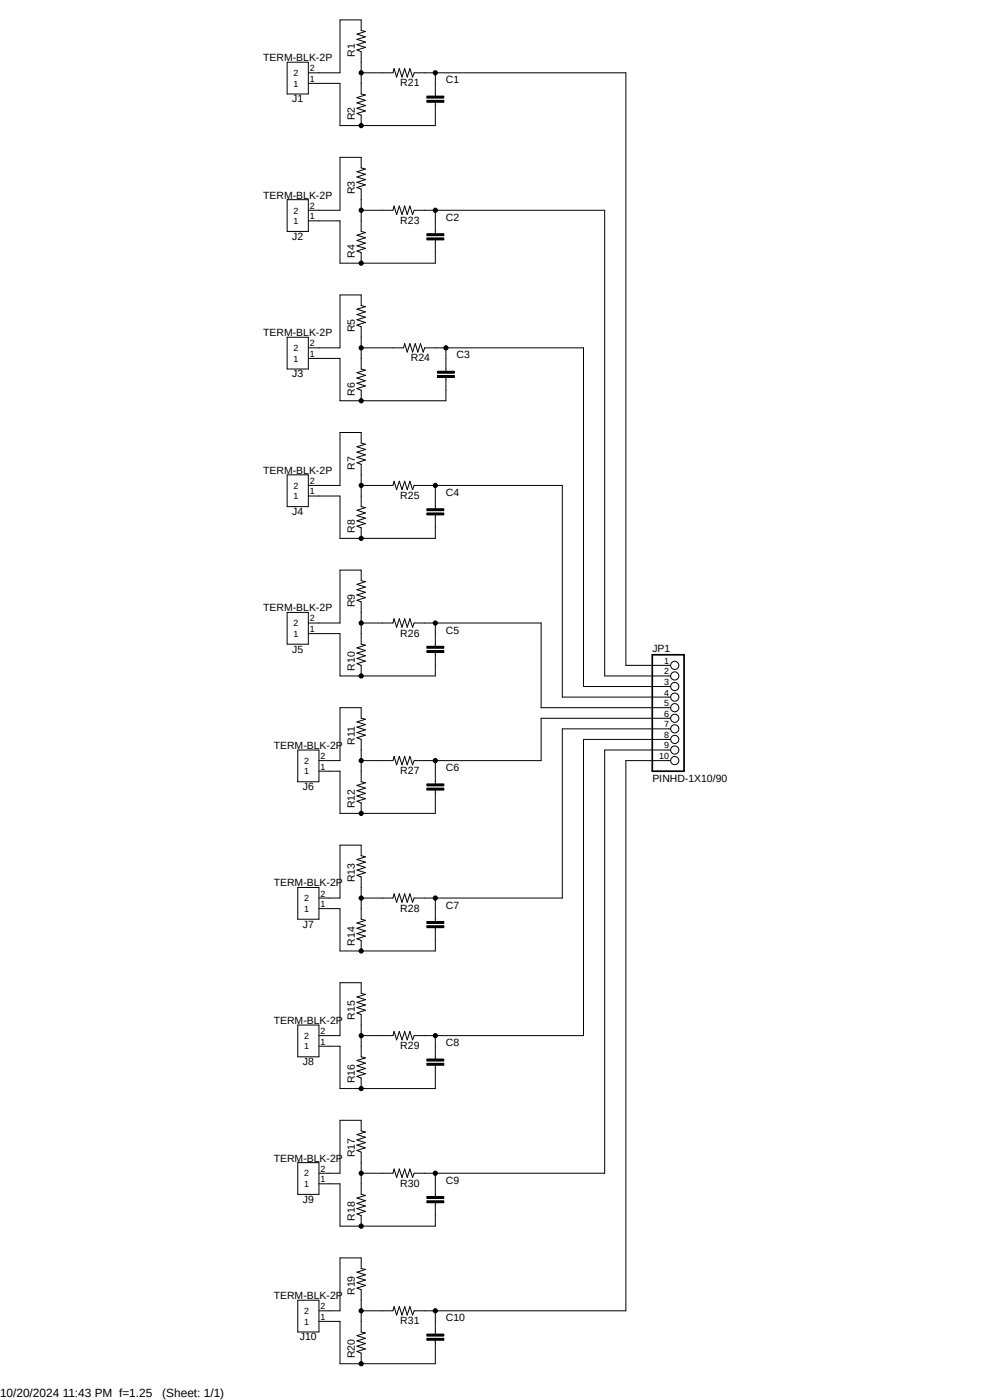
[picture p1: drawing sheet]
<svg xmlns="http://www.w3.org/2000/svg" width="297mm" height="420mm" viewBox="0 0 297 420" stroke-linecap="round" stroke-linejoin="round" font-family="sans-serif">
<path d="M77.9 .6l141.2 414M219.1 .6l-141.2 414" fill="none" stroke="#fff" stroke-width=".3"/>
<g fill="none" stroke="#000" stroke-width=".3">
<path d="M86.1 18.7h6.3v9.5h-6.3zM92.4 21.8h9.5v-15.8h6.3v3.1l1.3 .3-2.5 .8 2.5 .8-2.5 .8 2.5 .8-2.5 .8 2.5 .8-2.5 .8 1.2 .5v12.7l1.3 .3-2.5 .8 2.5 .8-2.5 .8 2.5 .8-2.5 .8 2.5 .8-2.5 .7 1.2 .5v3.2M92.4 25h9.5v12.7h28.6v-7M108.2 21.8h9.6l.3-1.2 .8 2.5 .8-2.5 .8 2.5 .8-2.5 .7 2.5 .9-2.5 .8 2.5 .4-1.3h63.5v177.8h13.4M127.9 30.1h5.1v.6h-5.1zM127.9 28.8h5.1v.6h-5.1zM130.5 21.8v7M86.1 59.9h6.3v9.5h-6.3zM92.4 63.1h9.5v-15.9h6.3v3.2l1.3 .3-2.5 .8 2.5 .8-2.5 .8 2.5 .8-2.5 .8 2.5 .8-2.5 .8 1.2 .4v12.7l1.3 .4-2.5 .8 2.5 .7-2.5 .8 2.5 .8-2.5 .8 2.5 .8-2.5 .8 1.2 .5v3.2M92.4 66.3h9.5v12.7h28.6v-7M108.2 63.1h9.6l.3-1.3 .8 2.5 .8-2.5 .8 2.5 .8-2.5 .7 2.5 .9-2.5 .8 2.5 .4-1.2h57.1v139.7h19.8M127.9 71.4h5.1v.6h-5.1z"/>
<path d="M127.9 70.1h5.1v.6h-5.1zM130.5 63.1v7M86.1 101.2h6.3v9.5h-6.3zM92.4 104.4h9.5v-15.9h6.3v3.2l1.3 .3-2.5 .8 2.5 .8-2.5 .8 2.5 .8-2.5 .7 2.5 .8-2.5 .8 1.2 .5v12.7l1.3 .3-2.5 .8 2.5 .8-2.5 .8 2.5 .8-2.5 .8 2.5 .8-2.5 .8 1.2 .5v3.1M92.4 107.5h9.5v12.7h31.7v-7M108.2 104.4h12.7l.4-1.3 .7 2.5 .9-2.5 .8 2.5 .8-2.5 .7 2.5 .8-2.5 .8 2.5 .5-1.2h47.6v101.6h26.1M131.1 112.6h5.1v.6h-5.1zM131.1 111.4h5.1v.6h-5.1zM133.6 104.4v6.9M86.1 142.5h6.3v9.5h-6.3zM92.4 145.6h9.5v-15.8h6.3v3.1l1.3 .4-2.5 .7 2.5 .8-2.5 .8 2.5 .8-2.5 .8 2.5 .8-2.5 .8 1.2 .5v12.7l1.3 .3-2.5 .8 2.5 .8-2.5 .8 2.5 .7-2.5 .9 2.5 .8-2.5 .8 1.2 .4v3.2M92.4 148.8h9.5v12.7h28.6v-7"/>
<path d="M108.2 145.6h9.6l.3-1.2 .8 2.5 .8-2.5 .8 2.5 .8-2.5 .7 2.5 .9-2.5 .8 2.5 .4-1.3h44.4v63.5h32.5M127.9 153.9h5.1v.6h-5.1zM127.9 152.6h5.1v.6h-5.1zM130.5 145.6v7M86.1 183.7h6.3v9.6h-6.3zM92.4 186.9h9.5v-15.9h6.3v3.2l1.3 .3-2.5 .8 2.5 .8-2.5 .8 2.5 .8-2.5 .8 2.5 .8-2.5 .8 1.2 .5v12.7l1.3 .2-2.5 .9 2.5 .8-2.5 .7 2.5 .8-2.5 .8 2.5 .8-2.5 .8 1.2 .5v3.2M92.4 190.1h9.5v12.7h28.6v-7M108.2 186.9h9.6l.3-1.3 .8 2.6 .8-2.6 .8 2.6 .8-2.6 .7 2.6 .9-2.6 .8 2.6 .4-1.3h38.1v25.4h38.8M127.9 195.2h5.1v.5h-5.1zM127.9 193.9h5.1v.6h-5.1zM130.5 186.9v7M201 215.5h-38.8v12.7h-38.1l-.4 1.2-.8-2.5-.9 2.5-.7-2.5-.8 2.5-.8-2.5-.8 2.5-.8-2.5-.3 1.3h-9.6"/>
<path d="M201 218.7h-32.5v50.7h-44.4l-.4 1.3-.8-2.6-.9 2.6-.7-2.6-.8 2.6-.8-2.6-.8 2.6-.8-2.6-.3 1.3h-9.6M89.2 225h6.4v9.5h-6.4zM95.6 228.2h6.3v-15.9h6.3v3.2l1.3 .3-2.5 .8 2.5 .8-2.5 .7 2.5 .8-2.5 .9 2.5 .8-2.5 .7 1.2 .5v12.7l1.3 .3-2.5 .8 2.5 .8-2.5 .8 2.5 .8-2.5 .8 2.5 .8-2.5 .8 1.2 .5v3.1M95.6 231.4h6.3v12.6h28.6v-6.9M127.9 236.4h5.1v.6h-5.1zM127.9 235.2h5.1v.6h-5.1zM130.5 228.2v7M201 228.2h-13.4v165h-63.5l-.4 1.3-.8-2.5-.9 2.5-.7-2.5-.8 2.5-.8-2.5-.8 2.5-.8-2.5-.3 1.2h-9.6M201 221.8h-26.1v88.9h-50.8l-.4 1.3-.8-2.6-.9 2.6-.7-2.6-.8 2.6-.8-2.6-.8 2.6-.8-2.6-.3 1.3h-9.6M201 225h-19.8v127h-57.1l-.4 1.2-.8-2.5-.9 2.5-.7-2.5-.8 2.5-.8-2.5-.8 2.5-.8-2.5-.3 1.3h-9.6M89.2 266.2h6.4v9.6h-6.4zM95.6 269.4h6.3v-15.9h6.3v3.2l1.3 .3-2.5 .9 2.5 .7-2.5 .8 2.5 .8-2.5 .8 2.5 .8-2.5 .8 1.2 .5v12.7l1.3 .3-2.5 .8 2.5 .8-2.5 .8 2.5 .8-2.5 .8 2.5 .7-2.5 .8 1.2 .5v3.2"/>
<path d="M95.6 272.6h6.3v12.7h28.6v-7M127.9 277.7h5.1v.6h-5.1zM127.9 276.4h5.1v.6h-5.1zM130.5 269.4v7M89.2 307.5h6.4v9.5h-6.4zM95.6 310.7h6.3v-15.9h6.3v3.2l1.3 .3-2.5 .8 2.5 .8-2.5 .8 2.5 .8-2.5 .8 2.5 .8-2.5 .8 1.2 .4v12.7l1.3 .4-2.5 .7 2.5 .8-2.5 .8 2.5 .8-2.5 .8 2.5 .8-2.5 .8 1.2 .5v3.2M95.6 313.9h6.3v12.7h28.6v-7M127.9 319h5.1v.6h-5.1zM127.9 317.7h5.1v.6h-5.1zM130.5 310.7v7M89.2 348.8h6.4v9.5h-6.4zM95.6 352h6.3v-15.9h6.3v3.2l1.3 .3-2.5 .8 2.5 .8-2.5 .8 2.5 .8-2.5 .7 2.5 .8-2.5 .8 1.2 .5v12.7l1.3 .3-2.5 .8 2.5 .8-2.5 .8 2.5 .8-2.5 .8 2.5 .8-2.5 .8 1.2 .5v3.1"/>
<path d="M95.6 355.1h6.3v12.7h28.6v-7M127.9 358.9h5.1v.6h-5.1zM130.5 352v6.9M127.9 360.2h5.1v.6h-5.1zM89.2 390.1h6.4v9.5h-6.4zM95.6 393.2h6.3v-15.8h6.3v3.1l1.3 .3-2.5 .8 2.5 .8-2.5 .8 2.5 .8-2.5 .8 2.5 .8-2.5 .8 1.2 .5v12.7l1.3 .3-2.5 .8 2.5 .8-2.5 .8 2.5 .8-2.5 .8 2.5 .8-2.5 .7 1.2 .5v3.2M95.6 396.4h6.3v12.7h28.6v-7M130.5 393.2v7M127.9 401.5h5.1v.6h-5.1zM127.9 400.2h5.1v.6h-5.1z"/>
<circle cx="108.2" cy="37.7" r=".63"/>
<circle cx="108.2" cy="21.8" r=".63"/>
<circle cx="130.5" cy="21.8" r=".63"/>
<circle cx="108.2" cy="63.1" r=".63"/>
<circle cx="108.2" cy="79" r=".63"/>
<circle cx="130.5" cy="63.1" r=".63"/>
<circle cx="108.2" cy="104.4" r=".63"/>
<circle cx="133.6" cy="104.4" r=".63"/>
<circle cx="108.2" cy="120.2" r=".63"/>
<circle cx="108.2" cy="145.6" r=".63"/>
<circle cx="130.5" cy="145.6" r=".63"/>
<circle cx="108.2" cy="161.5" r=".63"/>
<circle cx="108.2" cy="186.9" r=".63"/>
<circle cx="130.5" cy="186.9" r=".63"/>
<circle cx="202.2" cy="199.6" r="1.23"/>
<circle cx="108.2" cy="202.8" r=".63"/>
<circle cx="202.2" cy="202.8" r="1.23"/>
<circle cx="202.2" cy="206" r="1.23"/>
<circle cx="202.2" cy="209.1" r="1.23"/>
<circle cx="202.2" cy="218.7" r="1.23"/>
<circle cx="202.2" cy="212.3" r="1.23"/>
<circle cx="202.2" cy="215.5" r="1.23"/>
<circle cx="108.2" cy="228.2" r=".63"/>
<circle cx="130.5" cy="228.2" r=".63"/>
<circle cx="202.2" cy="225" r="1.23"/>
<circle cx="202.2" cy="221.8" r="1.23"/>
<circle cx="202.2" cy="228.2" r="1.23"/>
<circle cx="108.2" cy="244" r=".63"/>
<circle cx="108.2" cy="269.4" r=".63"/>
<circle cx="130.5" cy="269.4" r=".63"/>
<circle cx="108.2" cy="285.3" r=".63"/>
<circle cx="108.2" cy="310.7" r=".63"/>
<circle cx="130.5" cy="310.7" r=".63"/>
<circle cx="108.2" cy="326.6" r=".63"/>
<circle cx="108.2" cy="352" r=".63"/>
<circle cx="130.5" cy="352" r=".63"/>
<circle cx="108.2" cy="367.8" r=".63"/>
<circle cx="108.2" cy="393.2" r=".63"/>
<circle cx="130.5" cy="393.2" r=".63"/>
<circle cx="108.2" cy="409.1" r=".63"/>
</g>
<g fill="#000">
<path d="M127.9 30.1h5.1v.6h-5.1z" fill-rule="evenodd"/>
<path d="M127.9 28.8h5.1v.6h-5.1z" fill-rule="evenodd"/>
<path d="M127.9 71.4h5.1v.6h-5.1z" fill-rule="evenodd"/>
<path d="M127.9 70.1h5.1v.6h-5.1z" fill-rule="evenodd"/>
<path d="M131.1 112.6h5.1v.6h-5.1z" fill-rule="evenodd"/>
<path d="M131.1 111.4h5.1v.6h-5.1z" fill-rule="evenodd"/>
<path d="M127.9 153.9h5.1v.6h-5.1z" fill-rule="evenodd"/>
<path d="M127.9 152.6h5.1v.6h-5.1z" fill-rule="evenodd"/>
<path d="M127.9 195.2h5.1v.5h-5.1z" fill-rule="evenodd"/>
<path d="M127.9 193.9h5.1v.6h-5.1z" fill-rule="evenodd"/>
<path d="M127.9 236.4h5.1v.6h-5.1z" fill-rule="evenodd"/>
<path d="M127.9 235.2h5.1v.6h-5.1z" fill-rule="evenodd"/>
<path d="M127.9 277.7h5.1v.6h-5.1z" fill-rule="evenodd"/>
<path d="M127.9 276.4h5.1v.6h-5.1z" fill-rule="evenodd"/>
<path d="M127.9 319h5.1v.6h-5.1z" fill-rule="evenodd"/>
<path d="M127.9 317.7h5.1v.6h-5.1z" fill-rule="evenodd"/>
<path d="M127.9 358.9h5.1v.6h-5.1z" fill-rule="evenodd"/>
<path d="M127.9 360.2h5.1v.6h-5.1z" fill-rule="evenodd"/>
<path d="M127.9 401.5h5.1v.6h-5.1z" fill-rule="evenodd"/>
<path d="M127.9 400.2h5.1v.6h-5.1z" fill-rule="evenodd"/>
<circle cx="108.2" cy="37.7" r=".63"/>
<circle cx="108.2" cy="21.8" r=".63"/>
<circle cx="130.5" cy="21.8" r=".63"/>
<circle cx="108.2" cy="63.1" r=".63"/>
<circle cx="108.2" cy="79" r=".63"/>
<circle cx="130.5" cy="63.1" r=".63"/>
<circle cx="108.2" cy="104.4" r=".63"/>
<circle cx="133.6" cy="104.4" r=".63"/>
<circle cx="108.2" cy="120.2" r=".63"/>
<circle cx="108.2" cy="145.6" r=".63"/>
<circle cx="130.5" cy="145.6" r=".63"/>
<circle cx="108.2" cy="161.5" r=".63"/>
<circle cx="108.2" cy="186.9" r=".63"/>
<circle cx="130.5" cy="186.9" r=".63"/>
<circle cx="108.2" cy="202.8" r=".63"/>
<circle cx="108.2" cy="228.2" r=".63"/>
<circle cx="130.5" cy="228.2" r=".63"/>
<circle cx="108.2" cy="244" r=".63"/>
<circle cx="108.2" cy="269.4" r=".63"/>
<circle cx="130.5" cy="269.4" r=".63"/>
<circle cx="108.2" cy="285.3" r=".63"/>
<circle cx="108.2" cy="310.7" r=".63"/>
<circle cx="130.5" cy="310.7" r=".63"/>
<circle cx="108.2" cy="326.6" r=".63"/>
<circle cx="108.2" cy="352" r=".63"/>
<circle cx="130.5" cy="352" r=".63"/>
<circle cx="108.2" cy="367.8" r=".63"/>
<circle cx="108.2" cy="393.2" r=".63"/>
<circle cx="130.5" cy="393.2" r=".63"/>
<circle cx="108.2" cy="409.1" r=".63"/>
</g>
<path d="M195.5 196.4h9.5v35h-9.5z" fill="none" stroke="#000" stroke-width=".51"/>
<g font-size="3.6">
<text x="0" y="419.1">10/20/2024 11:43 PM f=1.25</text>
<text x="48.6" y="419.1">(Sheet: 1/1)</text>
</g>
<g font-size="3.1">
<text x="106.4" y="17.1" transform="rotate(-90 106.4 17.1)">R1</text>
<text x="78.9" y="18.3">TERM-BLK-2P</text>
<text x="120" y="25.9">R21</text>
<text x="133.6" y="25">C1</text>
<text x="87.6" y="30.7">J1</text>
<text x="106.4" y="36.1" transform="rotate(-90 106.4 36.1)">R2</text>
<text x="78.9" y="59.6">TERM-BLK-2P</text>
<text x="106.4" y="58.3" transform="rotate(-90 106.4 58.3)">R3</text>
<text x="87.6" y="72">J2</text>
<text x="120" y="67.2">R23</text>
<text x="133.6" y="66.3">C2</text>
<text x="106.4" y="77.4" transform="rotate(-90 106.4 77.4)">R4</text>
<text x="78.9" y="100.9">TERM-BLK-2P</text>
<text x="106.4" y="99.6" transform="rotate(-90 106.4 99.6)">R5</text>
<text x="136.8" y="107.5">C3</text>
<text x="87.6" y="113.2">J3</text>
<text x="123.1" y="108.4">R24</text>
<text x="106.4" y="118.7" transform="rotate(-90 106.4 118.7)">R6</text>
<text x="78.9" y="142.2">TERM-BLK-2P</text>
<text x="106.4" y="140.9" transform="rotate(-90 106.4 140.9)">R7</text>
<text x="120" y="149.7">R25</text>
<text x="133.6" y="148.8">C4</text>
<text x="87.6" y="154.5">J4</text>
<text x="106.4" y="159.9" transform="rotate(-90 106.4 159.9)">R8</text>
<text x="78.9" y="183.4">TERM-BLK-2P</text>
<text x="106.4" y="182.1" transform="rotate(-90 106.4 182.1)">R9</text>
<text x="120" y="191">R26</text>
<text x="133.6" y="190.1">C5</text>
<text x="87.6" y="195.7">J5</text>
<text x="195.5" y="195.6">JP1</text>
<text x="106.4" y="201.2" transform="rotate(-90 106.4 201.2)">R10</text>
<text x="82" y="224.7">TERM-BLK-2P</text>
<text x="106.4" y="223.4" transform="rotate(-90 106.4 223.4)">R11</text>
<text x="120" y="232.2">R27</text>
<text x="133.6" y="231.4">C6</text>
<text x="90.8" y="237">J6</text>
<text x="195.5" y="234.5">PINHD-1X10/90</text>
<text x="106.4" y="242.4" transform="rotate(-90 106.4 242.4)">R12</text>
<text x="82" y="265.9">TERM-BLK-2P</text>
<text x="106.4" y="264.7" transform="rotate(-90 106.4 264.7)">R13</text>
<text x="120" y="273.5">R28</text>
<text x="133.6" y="272.6">C7</text>
<text x="90.8" y="278.3">J7</text>
<text x="106.4" y="283.7" transform="rotate(-90 106.4 283.7)">R14</text>
<text x="106.4" y="305.9" transform="rotate(-90 106.4 305.9)">R15</text>
<text x="82" y="307.2">TERM-BLK-2P</text>
<text x="120" y="314.8">R29</text>
<text x="133.6" y="313.9">C8</text>
<text x="90.8" y="319.6">J8</text>
<text x="106.4" y="325" transform="rotate(-90 106.4 325)">R16</text>
<text x="106.4" y="347.2" transform="rotate(-90 106.4 347.2)">R17</text>
<text x="82" y="348.5">TERM-BLK-2P</text>
<text x="120" y="356">R30</text>
<text x="133.6" y="355.1">C9</text>
<text x="90.8" y="360.8">J9</text>
<text x="106.4" y="366.2" transform="rotate(-90 106.4 366.2)">R18</text>
<text x="82" y="389.7">TERM-BLK-2P</text>
<text x="106.4" y="388.5" transform="rotate(-90 106.4 388.5)">R19</text>
<text x="120" y="397.3">R31</text>
<text x="133.6" y="396.4">C10</text>
<text x="89.9" y="402.1">J10</text>
<text x="106.4" y="407.5" transform="rotate(-90 106.4 407.5)">R20</text>
</g>
<g font-size="2.7">
<text x="88" y="22.8">2</text>
<text x="92.8" y="21.4">2</text>
<text x="88" y="26">1</text>
<text x="92.8" y="24.6">1</text>
<text x="88" y="64.1">2</text>
<text x="92.8" y="65.8">1</text>
<text x="92.8" y="62.7">2</text>
<text x="88" y="67.2">1</text>
<text x="88" y="105.3">2</text>
<text x="92.8" y="107.1">1</text>
<text x="92.8" y="103.9">2</text>
<text x="88" y="108.5">1</text>
<text x="88" y="149.7">1</text>
<text x="88" y="146.6">2</text>
<text x="92.8" y="148.3">1</text>
<text x="92.8" y="145.2">2</text>
<text x="88" y="191">1</text>
<text x="88" y="187.8">2</text>
<text x="92.8" y="189.6">1</text>
<text x="92.8" y="186.4">2</text>
<text x="199.1" y="199.1">1</text>
<text x="199.1" y="202.3">2</text>
<text x="199.1" y="205.5">3</text>
<text x="199.1" y="208.7">4</text>
<text x="199.1" y="211.8">5</text>
<text x="199.1" y="215">6</text>
<text x="199.1" y="218.2">7</text>
<text x="199.1" y="221.4">8</text>
<text x="96" y="227.7">2</text>
<text x="197.6" y="227.7">10</text>
<text x="199.1" y="224.5">9</text>
<text x="91.2" y="232.3">1</text>
<text x="91.2" y="229.1">2</text>
<text x="96" y="230.9">1</text>
<text x="96" y="269">2</text>
<text x="91.2" y="273.6">1</text>
<text x="91.2" y="270.4">2</text>
<text x="96" y="272.2">1</text>
<text x="91.2" y="311.7">2</text>
<text x="96" y="310.3">2</text>
<text x="91.2" y="314.8">1</text>
<text x="96" y="313.4">1</text>
<text x="91.2" y="352.9">2</text>
<text x="96" y="351.5">2</text>
<text x="91.2" y="356.1">1</text>
<text x="96" y="354.7">1</text>
<text x="91.2" y="394.2">2</text>
<text x="96" y="395.9">1</text>
<text x="96" y="392.8">2</text>
<text x="91.2" y="397.3">1</text>
</g>
</svg>
